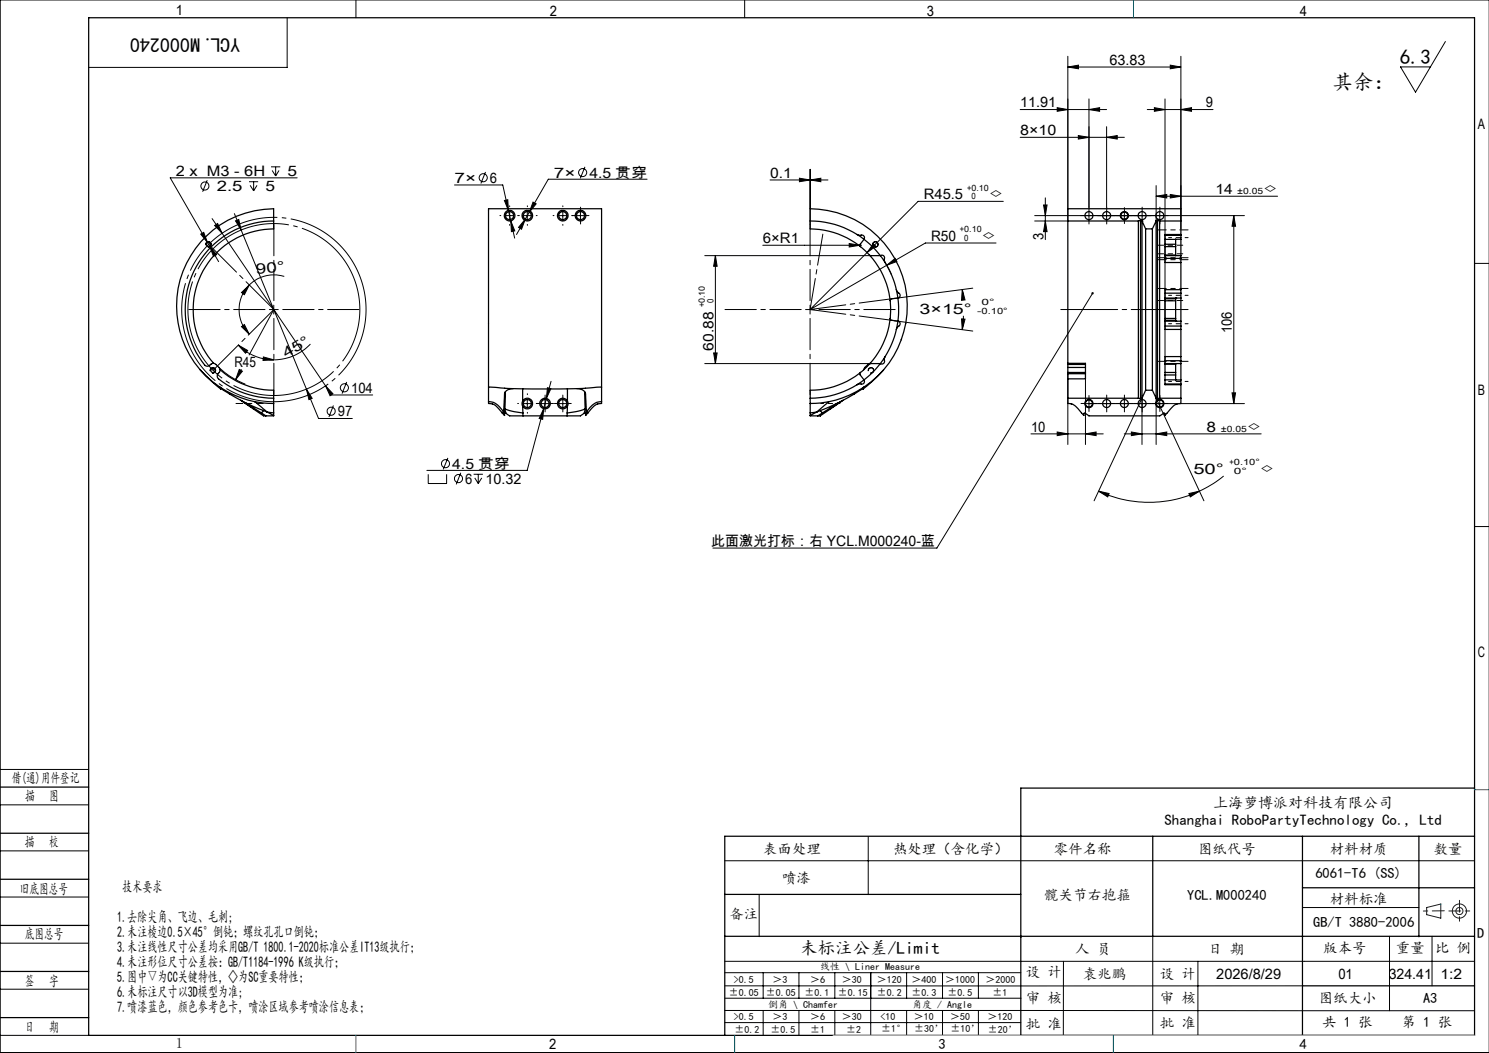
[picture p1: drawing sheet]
<svg xmlns="http://www.w3.org/2000/svg" width="420mm" height="297mm" viewBox="0 0 420 297" stroke-linecap="round" stroke-linejoin="round" font-family="sans-serif">
<g fill="none" stroke="#000" stroke-width=".28">
<path d="M100.4 0v5M210 0v5M420 0h-419.9v297h419.9M81 5v14h-56M301.2 18.9l3-.5v1zM301.2 15.9v46.4h-9.3M301.2 18.9h31.9M330.1 18.4l3 .5-3 .5zM333.1 15.9v48.7M407.7 11.7l-8.4 14.3-4.3-7.1h8.5M287.8 38.7h29.3M287.8 30.9h24.3"/>
<path d="M298.2 30.4l3 .5-3 .5zM304.2 38.2l3 .5-3 .5zM307.2 30.9l3-.5v1zM307.2 27.9v30.6M312.1 38.7l3-.5v1zM312.1 35.7v22.8M323.6 30.9h18.6M325.6 30.4l3 .5-3 .5zM328.6 27.9v74.8M333.1 30.9l3-.5v1zM58.5 50.8l-1.3 3.3M70.2 51.3h2.6"/>
<path d="M70.6 52.3l.9 1.5M71.5 51.3v2.5M72.5 52.3l-1 1.5M76.4 47.1h2.7M76.8 48.1l1 1.5M77.8 47.1v2.5M78.7 48.1l-.9 1.5M83.8 50.2h-35.8l10.5 18.2M128.2 52.2h13.6l1.6 7.2M136.9 48.5l-1.3 3.2M142.3 56.5l.9-.2 .2 3.1zM143.4 59.4l.7 2.9"/>
<path d="M143.8 59.6v2.5M148.7 59.6v2.5M149.3 59.9l-1.1 1.9M150.4 57l.8 .5-1.9 2.4zM158.8 59.6v2.5M163.7 59.6v2.5M165 47.1l-1.3 3.2M182.5 50.5h-27.8l-5.4 9.4M217.2 50.8h16.3M225.5 50.3l3 .5-3 .5zM228.5 47.8v15.5M228.5 50.8l3-.5v1z"/>
<path d="M228.5 47.8v11.1M283 56.8h-24l-30.5 30.5 21.6-12.5M294.4 57.8h.9l-.4 3zM294.9 55.8v11.8M307.2 59.6v2.5M312.1 59.6v2.5M317.1 59.6v2.5M322.2 59.6v2.5M326.1 55.3l3-.4v.9zM326.1 52.3v10M326.1 55.3h34.3M327.1 59.6v2.5"/>
<path d="M330.1 54.9l3 .4-3 .5zM56.6 66l.9-.5 1 2.9zM58 69.1a.75 .75 0 0 1 .7-.9 .75 .75 0 0 1 .8 .8 .75 .75 0 0 1-.9 .7M58.1 69.1a.75 .75 0 0 1 .7-.9 .75 .75 0 0 1 .8 .8 .75 .75 0 0 1-.9 .7M58.5 68.4l3.2 5.4M59.2 69.5l1.9 2.3-.9 .5zM59.8 61.7l2.9 4.1M60.5 63.6l.9-.6 1.3 2.8zM62.7 65.8l29.1 43M66.1 60.3l20.3 49.4M66.4 62.3l.9-.4 .7 3zM80.2 78a9.9 9.9 0 0 0-9.9 2.4"/>
<path d="M142.5 60.8h2.5M144.1 62.3l1.1 2.8-.9 .2zM144.1 62.3l1.1 4.9M147.5 60.8h2.5M148.2 61.8l-1.1 2.9-.8-.6zM148.2 61.8l-2.5 4.3M157.5 60.8h2.5M162.5 60.8h2.5M198.8 72.1h46.8M201.8 72.1l.5 3h-1zM201.8 72.1v30.4M215.2 69.2h27.8"/>
<path d="M239.5 68.7l3 .5-3 .5zM246.1 69.1a.76 .76 0 0 1 .7-.9 .76 .76 0 0 1 .8 .8 .76 .76 0 0 1-.9 .7M246.2 69.1a.76 .76 0 0 1 .7-.9 .76 .76 0 0 1 .8 .8 .76 .76 0 0 1-.9 .7M246.3 68.8l.8 .7-2.5 1.7zM249.7 74l1.8 3.5M250.1 74.8l2.4-1.9 .5 .9zM281 68.5h-20l-10.9 6.3M291.9 60.8h59.1M294.9 62.3l.4 3h-.9zM348 60.8l.5 3h-1zM348 60.8v53M415.9 74.3h4.1"/>
<path d="M67.2 97.3l2.6 1.5-.5 .8zM67.2 97.3a14.4 14.4 0 0 0 10 4.2M68.1 82.5l2.2-2.1-1.4 2.7zM68.1 92.1l.8-.6 1.4 2.8zM70.3 80.4a9.8 9.8 0 0 0 0 13.9M76 87.3h2.5M77.2 87.3l-6.9 12.8M77.2 86.1v2.5M87.6 97a14.2 14.2 0 0 1-10.4 4.5M201.3 99.6h1l-.5 2.9zM227.2 87.3h2.5M228.5 86.1v2.5"/>
<path d="M252.4 90.5l22 2.9M271.2 90h1l-.8 3zM271.4 81.7l.8 2.9-1 .1zM271.4 81.7l.3 2.3M271.7 89.1l-.3 3.9M274.4 81.3l-22 2.9M308.2 82.7l-43.9 71.9h-63.2M59.3 104.7a.75 .75 0 0 1 .6-1 .75 .75 0 0 1 .8 .8 .75 .75 0 0 1-.9 .7M59.4 104.7a.75 .75 0 0 1 .6-1 .75 .75 0 0 1 .8 .8 .75 .75 0 0 1-.9 .7M61.8 103.6l3.1 2.6 4.3 2.1M67.5 104.2l.9 .5-1.9 2.4zM68.1 104.2l-1.6 2.9"/>
<path d="M74.3 100.7l2.9 .8-3 .2zM86.4 109.7l1.7 2.7-1 .3zM86.4 109.7l3.5 8.3h9.5M91.8 108.8l2.1 2.3-.8 .5zM91.8 108.8l1.8 2.6h11.5M94.1 114.4l-1.3 3.2M97.8 107.7l-1.3 3.3M147.5 113.8h2.5M148.7 112.6v2.5M152.5 113.8h2.5M153.4 115.3l-.3 3-1-.3zM153.4 115.3l-4.7 17.4h-28.3"/>
<path d="M153.7 112.6v2.5M154.1 112.4l-.7 2.9M154.4 109.4l1 .2-1.3 2.8zM155.4 107.6l-1.3 4.8M157.5 113.8h2.5M158.8 112.6v2.5M198.8 102.5h46.8M244.9 104.7a.76 .76 0 0 1 .7-1 .76 .76 0 0 1 .8 .8 .76 .76 0 0 1-1 .7M245 104.7a.75 .75 0 0 1 .7-1 .75 .75 0 0 1 .8 .8 .75 .75 0 0 1-1 .7M301.2 105.1v20.3M305.9 113.8h45.1M306.2 105.1v20.3"/>
<path d="M307.2 112.6v2.5M312.1 112.6v2.5M317.1 112.6v2.5M327.1 112.6v2.5M347.5 110.8h1l-.5 3zM120.8 133.8v2.6h5.2v-2.6M126.3 129.1l-1.3 3.3M130 133.3l-1.3 3.3M133.6 133.8h2.6M133.9 134.8l1 1.6M134.9 133.8v2.6M135.9 134.8l-1 1.6"/>
<path d="M290.8 122.4h20.4M298.2 121.8l3 .6-3 .5zM306.2 122.4l3-.6v1.1zM309.9 138.5l2.9 .7-.3 1zM309.9 138.5a33.7 33.7 0 0 0 28.4 0M317.1 122.4h38.6M319.1 121.8l3 .6-3 .5zM322.1 125.4v-13.1l-13.5 28.9M326.1 122.4l3-.6v1.1zM326.1 125.4v-13.1l13.5 28.9M335.4 139.2l2.9-.7-2.6 1.7zM345.2 134.3a30.4 30.4 0 0 1-6.9 4.2"/>
<path d="M415.9 148.5h4.1M0 217h25M0 227h25M0 240h25M244.9 236v16.3M0 253h25M204.4 242.8h211.5M214.1 252.4v11.8M367.4 256h32.8M0 266h25M0 279h25M204.4 271.1h211.5"/>
<path d="M204.4 278.1h163M204.4 274.4h83.5M215.3 274.4v7.1M225.4 274.4v7.1M235.5 274.4v7.1M245.6 274.4v17.6M255.7 274.4v7.1M265.9 274.4v7.1M276 274.4v7.1M300 271.1l-.1 21M325.2 264.1v27.9M337.9 271.1v20.9"/>
<path d="M391.9 264.1v21M403.9 264.1v14M0 292h25M204.4 285l211.5 .1M204.4 288.4h83.5M204.5 281.5h83.5M215.3 285v7M225.4 285v7M235.5 285v7M255.7 285v7M265.9 285v7M276 285v7"/>
<path d="M287.9 292h128"/>
<circle cx="57.8" cy="52.5" r="1.14"/>
<circle cx="136.3" cy="50.1" r="1.14"/>
<circle cx="164.4" cy="48.7" r="1.14"/>
<circle cx="93.4" cy="116" r="1.13"/>
<circle cx="97.1" cy="109.4" r="1.15"/>
<circle cx="125.6" cy="130.8" r="1.14"/>
<circle cx="129.3" cy="135" r="1.14"/>
</g>
<path d="M100.4 80.2a24.3 24.3 0 0 0-40.6-9.8 24.3 24.3 0 0 0 11.1 40.3 24.3 24.3 0 0 0 29.9-29.1l-.4-1.4" fill="none" stroke="#000" stroke-width=".28" stroke-dasharray="30.5 1.3 1.3 1.3" stroke-dashoffset="7.6" stroke-linecap="butt"/>
<path d="M102.1 79.7a26 26 0 0 0-43.5-10.5 26 26 0 0 0 11.9 43.2 26 26 0 0 0 32-31.3l-.4-1.4" fill="none" stroke="#000" stroke-width=".28" stroke-dasharray="30.5 1.3 1.3 1.3" stroke-dashoffset="2.1" stroke-linecap="butt"/>
<g fill="none" stroke="#191924" stroke-width=".28">
<path d="M402.4 256l4-1v4l-4-1z"/>
<circle cx="411.7" cy="257" r="1"/>
<circle cx="411.7" cy="257" r="2"/>
</g>
<path d="M236.9 113.8h-5.4" fill="none" stroke="#000" stroke-width=".28" stroke-dasharray="30.5 1.3 1.3 1.3" stroke-dashoffset="29.7"/>
<path d="M326.6 71.6h7M326.6 69.2h7M326.6 84.8h7" fill="none" stroke="#000" stroke-width=".28" stroke-dasharray="30.5 1.3 1.3 1.3" stroke-dashoffset="28.9"/>
<path d="M335.1 87.3h-35.9" fill="none" stroke="#000" stroke-width=".28" stroke-dasharray="30.5 1.3 1.3 1.3" stroke-dashoffset="14.4"/>
<path d="M326.6 72.7h8.5M326.6 73.2h8.5M335.1 64.8h-8.5M335.1 81.4h-8.5M326.6 101.9h8.5" fill="none" stroke="#000" stroke-width=".28" stroke-dasharray="30.5 1.3 1.3 1.3" stroke-dashoffset="28.1"/>
<path d="M329.6 67h5.5M329.6 91.3h5.5M329.6 83.3h5.5M329.6 107.6h5.5" fill="none" stroke="#000" stroke-width=".28" stroke-dasharray="30.5 1.3 1.3 1.3" stroke-dashoffset="29.6"/>
<path d="M66.6 113.8h7.7" fill="none" stroke="#000" stroke-width=".28" stroke-dasharray="30.5 1.3 1.3 1.3" stroke-dashoffset="28.5"/>
<path d="M58.9 68.9l18.4 18.4" fill="none" stroke="#000" stroke-width=".28" stroke-dasharray="30.5 1.3 1.3 1.3" stroke-dashoffset="19.4"/>
<path d="M77.3 87.3l-17.2 17.2M228.5 87.3l23.9-3.1M228.5 87.3l23.9 3.2" fill="none" stroke="#000" stroke-width=".28" stroke-dasharray="30.5 1.3 1.3 1.3" stroke-dashoffset="20.3"/>
<path d="M74.8 87.3h-21.5M77.3 84.8v-21.5M77.3 89.8v21.5M79.8 87.3h21.5M226 87.3h-21.5M228.5 87.3l3.6-21.3M228.5 84.8v-21.5M228.5 89.8v21.5M231 87.3h21.5" fill="none" stroke="#000" stroke-width=".28" stroke-dasharray="30.5 1.3 1.3 1.3" stroke-dashoffset="21.6"/>
<g fill="none" stroke="#000" stroke-width=".35">
<path d="M25 5h390.9v287h-390.9zM77.2 62.3a24.9 24.9 0 0 0-22.6 14.4 24.9 24.9 0 0 0 3.4 26.5 1.55 1.55 0 0 0 1.8-.7 2.46 2.46 0 0 1 2.1 1.3 1.27 1.27 0 0 1-.5 1.8l-.1 .8a16.8 16.8 0 0 0 7.6 4.5l4.1 1.1 4.2 .3M228.5 62.3a24.5 24.5 0 0 1 13.3 3.8M241.8 66.1l.8 .3a.81 .81 0 0 1 1 .1 .81 .81 0 0 1 .1 1M241.8 66.1l1.9 1.4M242.7 69.6a22.9 22.9 0 0 0-14.2-5v-5.7a27.5 27.5 0 0 1 26.2 19.5 27.5 27.5 0 0 1-11 30.8M242.7 69.6l2.6 2.3M243.7 67.5a23.9 23.9 0 0 1 4.6 4.6M243.7 67.5l-1.2 1.5 .2 .6M245.3 71.9l.2 .2h2.8M245.3 71.9a22.9 22.9 0 0 1 5.8 12.9M248.3 72.1a.86 .86 0 0 1 1.1 .2 .86 .86 0 0 1 0 1l.3 .7"/>
<path d="M248.3 72.1l1.4 1.9M249.7 74a25.4 25.4 0 0 1 3.1 7.7M301.2 62.3v40.2M301.2 62.3v-3.4h31.9v3.4M301.2 62.3h19.9M321.1 62.3v50M321.1 62.3l.6-.2 .4 .2M321.7 62.2v50.3M322.1 62.2l-.1 .1M322.1 62.4h.1M322.1 62.3v50M322.1 62.3l1 2.3"/>
<path d="M323.1 64.6v45.5M323.1 64.6h1.9M325 64.6v45.5M326.1 62.4h.1M326.1 62.3l.1-.2 .9 .2M326.1 62.3v50M326.1 62.3l-1.1 2.3M326.2 62.2v.1M326.5 62.2v50.3M327.1 62.3v50M327.1 62.3h6M328.6 72.1v1.9h4.5"/>
<path d="M328.6 68.9v.7M328.6 69.6v2.3M328.6 71.9v.2M328.6 72.1h4.5M328.6 66.4h4.5M328.6 67.5v1.4M328.6 68.9h3M328.6 69.6h3M328.6 71.9h3M328.6 72.9h4.5M331.6 68.9v.7M331.6 69.6v2.3"/>
<path d="M331.6 67.5h.1M331.6 71.9v.2M331.6 67.5v1.4M333.1 62.3v3.8M333.1 66.1h-4.5v1.4M333.1 74v7.7M333.1 66.1v.3M333.1 66.4v1.1M333.1 67.5v4.6M333.1 72.1v.8M333.1 72.9v1.1M333.1 67.5h-4.5"/>
<path d="M251.1 89.8l.3 .5 1.9 .3M251.1 84.8v5M251.1 89.8a22.9 22.9 0 0 1-5.8 12.9M252.8 92.9a24.4 24.4 0 0 1-3.1 7.7M252.8 81.7l.4 .7a.89 .89 0 0 1 .7 .8 .89 .89 0 0 1-.6 .9M252.8 81.7l.5 2.4M253.3 90.6a.85 .85 0 0 1 .6 .8 .85 .85 0 0 1-.7 .8l-.4 .7M253.3 84.1a25.3 25.3 0 0 1 0 6.5M253.3 84.1l-1.9 .2-.3 .5M253.3 90.6h.1M253.3 84.1h.1M253.3 90.6l-.5 2.3"/>
<path d="M254.3 95.6l-.1 .2M328.6 90.6v2.3h4.5M328.6 84.3v.5M328.6 89.8v.5M328.6 84.8v5M328.6 84.1v.2M328.6 90.3v.3M328.6 84.3h3M328.6 84.8h3M328.6 89.8h3M328.6 90.3h3M328.6 84.1h4.5"/>
<path d="M328.6 90.6h4.5M328.6 92h4.5M328.6 82.7h4.5M331.6 84.3v.5M331.6 89.8v.5M331.6 84.8v5M331.6 90.6h.1M331.6 84.1h.1M331.6 84.1v.2M331.6 90.3v.3M333.1 81.7h-4.5v2.4M333.1 92.9v7.7"/>
<path d="M333.1 92v.9M333.1 81.7v1M333.1 90.6v1.4M333.1 82.7v1.4M333.1 84.1v6.5M56.4 104.2l3.4 3.4 2.4 2.1 .1-.2M60.3 102.5a22.8 22.8 0 0 1-3.8-24.5 22.8 22.8 0 0 1 20.7-13.4v-5.7a27.5 27.5 0 0 0-26.3 19.5 27.5 27.5 0 0 0 11.1 30.8M62 109.2l.3 .3M62 109.2a27.9 27.9 0 0 0 9.9 4.1M62.1 104.3a22.7 22.7 0 0 0 15.1 5.8v3.7M62.3 109.6l7.1 4.1 5.9 2.5M62.3 109.5h.1"/>
<path d="M67.9 112.9l6.4 4.4h.7M68.2 113.1l3.5 2.2-.9-.7M69.5 113.7l1.3 .9M70.8 114.6l3 1.9M71.9 113.3l5.3 .5M71.9 113.3l3.4 2.9M73.8 116.5l1.2 .8M74.4 115.8l-.6 .7M75.3 116.2l1.9 .2M75.3 116.2l1.9 1M77.2 113.8v2.6M77.2 116.4v.9h-2.2"/>
<path d="M137.8 113.3v.4a4.3 4.3 0 0 1 3 1.7l.8 1M137.8 109.2v-50.3h31.9v50.3M137.8 109.2l9.6 .5M137.8 113.3a5.2 5.2 0 0 1 4.2 2.9M137.8 109.2v4.1M141.6 116.4l.7 .8M142 116.2l-.4 .2M142 116.2l.3 1M142.1 115.8l.2 .9M142.3 116.7v.5M142.4 115.4l2.1 .6 3 .5M142.4 115.4v.1"/>
<path d="M142.4 115.5l-.3 .1M142.4 115.5l.3 1.1M142.6 110.5l-.2 4.9M142.7 116.6l1.1 .7h3.7M142.7 116.6l-.2-.1-.2 .2M144.8 109.6a2.15 2.15 0 0 0-2.5 2.6l-.3 4M147.4 109.7h12.7M147.4 114.6l.1 1.9M147.4 113.1a1.5 1.5 0 0 1 2.3-.4 1.5 1.5 0 0 1 0 2.3 1.5 1.5 0 0 1-2.3-.4M147.4 113.1l-.2 .7 .2 .8M147.4 109.7v3.4M147.5 116.5v.8"/>
<path d="M147.5 117.3h12.4M160 116.5l-.1 .8M160.1 113.1a1.5 1.5 0 0 0-2.3-.4 1.5 1.5 0 0 0 0 2.3 1.5 1.5 0 0 0 2.3-.4M160.1 114.6l-.1 1.9M160.1 113.1l.1 .8-.1 .7M160.1 109.7v3.4M162.7 109.6a2.2 2.2 0 0 1 2.5 2.6l.3 4M164.8 116.6l-1.1 .7h-3.8M164.8 116.6l.2-.1 .2 .2M164.9 110.5l.2 4.9M165.1 115.4l-2.1 .6-3 .5M165.1 115.5l.3 .1"/>
<path d="M165.1 115.4v.1M165.1 115.5l-.3 1.1M165.2 116.7v.5M165.4 115.8l-.2 .9M165.5 116.2l.3 .2M165.5 116.2l-.3 1M165.8 116.4l-.6 .8M169.7 113.3v.4a5.1 5.1 0 0 0-3.9 2.7M169.7 109.2l-9.6 .5M169.7 113.3a5.2 5.2 0 0 0-4.2 2.9M169.7 109.2v4.1M228.5 113.8v2.6"/>
<path d="M228.5 116.4v.9h2.2M230.4 116.2l-1.9 .2M230.4 116.2l-1.9 1M231.4 115.8l.6 .7M232 116.5l-1.3 .8M233.8 113.3l-5.3 .5M233.8 113.3l-3.4 2.9M234.9 114.6l-2.9 1.9M236.3 113.7l-1.4 .9M237.5 113.1l-3.5 2.2 .9-.7M237.8 112.9l-6.4 4.4h-.7M241.8 108.5a25.3 25.3 0 0 1-13.3 3.8"/>
<path d="M242.7 105.1l-.1 .6 1.1 1.5M242.7 105.1a22.9 22.9 0 0 1-14.2 5v3.7M243.4 109.6l-7 4.1-6 2.5M243.4 109.5h.1M243.7 107.2a.86 .86 0 0 1-.2 1 .86 .86 0 0 1-1 .1l-.7 .2M243.7 109.2a27.8 27.8 0 0 1-9.9 4.1M243.7 109.2l-.3 .3M243.7 107.2l-1.9 1.3M245.3 102.7l-2.6 2.4M245.4 102.5l-.4 .2-1.1 .9-.3 .7M248.3 102.5l-2.7 3.1-1.9 1.6M248.3 102.5l-3 .2"/>
<path d="M249.2 104.3l-3.2 3.3-2.5 2.1-.1-.2M249.7 100.6l-.3 .7a.88 .88 0 0 1-.1 1 .88 .88 0 0 1-1 .2M249.7 100.6l-1.4 1.9M301.2 112.3v1.5a3.5 3.5 0 0 1 3.4 2l1.1 1.4v-.5l.3-.2 1.2 .8h19.9l1.2-.8 .3 .2v.5l2.7-3 .9-.3 .9-.1v-1.5M301.2 106.9v5.4M301.2 103.6v1.5M301.2 102.8v.8M301.2 105.4v1.5M301.2 102.5h5v.3M301.2 102.5v.3M301.2 112.3h19.9M301.2 105.1v.3"/>
<path d="M301.2 105.1h5M301.2 103.6h5M301.2 105.4h5M301.2 102.8h5M302.1 113.9h.2M306.2 103.6v1.5M306.2 102.8v.8M306.2 105.4v1.5h-5M306.2 105.1v.3M321.1 112.3l.6 .2M322.1 112.3l-.4 .2M323.1 110.1l-1 2.2"/>
<path d="M323.1 110.1h1.9M325 110.1l1.1 2.2M326.1 112.3l.4 .2M327.1 112.3l-.6 .2M327.1 112.3h6M328.6 105.8v2.7h4.5M328.6 105.1v.7M328.6 102.7v2.4M328.6 102.5v.2M328.6 102.5h4.5M328.6 108.3h4.5M328.6 105.1h3"/>
<path d="M328.6 105.8h3M328.6 107.1h3M328.6 102.7h3M328.6 101.7h4.5M331.6 105.1v.7M331.6 102.7v2.4M331.6 107.1l1.5 .1M331.6 102.5v.2M331.6 105.8v1.3M332.1 113.9h-.1M333.1 100.6h-4.5v1.9M333.1 108.5v3.8"/>
<path d="M333.1 108.3v.2M333.1 107.2v1.1M333.1 102.5v4.7M333.1 101.7v.8M333.1 100.6v1.1M0 222h25M0 235h25M325.2 235.9v28.2M367.4 235.9v56.1M400.2 235.9v28.3M415.9 235.9h-211.5v56.1M415.9 222.3h-128v69.7"/>
<path d="M0 248h25M204.4 252.3h83.5M367.4 250.4h48.5M0 261h25M0 274h25M204.4 264.1h211.5M367.4 278.1h48.5M0 287h25"/>
<circle cx="58.8" cy="68.9" r=".63"/>
<circle cx="143.7" cy="60.8" r="1.14"/>
<circle cx="143.7" cy="60.8" r="1.49"/>
<circle cx="148.7" cy="60.8" r="1.13"/>
<circle cx="148.7" cy="60.8" r="1.5"/>
<circle cx="158.7" cy="60.8" r="1.49"/>
<circle cx="158.8" cy="60.8" r="1.13"/>
<circle cx="163.7" cy="60.8" r="1.14"/>
<circle cx="163.7" cy="60.8" r="1.49"/>
<circle cx="307.2" cy="60.8" r="1.13"/>
<circle cx="312.1" cy="60.8" r="1.13"/>
<circle cx="317.1" cy="60.8" r="1.15"/>
<circle cx="317.2" cy="60.8" r="1"/>
<circle cx="322.2" cy="60.8" r="1.13"/>
<circle cx="327.2" cy="60.8" r="1.14"/>
<circle cx="60.1" cy="104.5" r=".62"/>
<circle cx="148.7" cy="113.8" r="1.12"/>
<circle cx="153.7" cy="113.8" r="1.49"/>
<circle cx="153.7" cy="113.8" r="1.12"/>
<circle cx="158.8" cy="113.8" r="1.12"/>
<circle cx="307.1" cy="113.8" r="1"/>
<circle cx="307.1" cy="113.8" r="1.16"/>
<circle cx="312.1" cy="113.8" r="1.12"/>
<circle cx="317.1" cy="113.8" r="1.12"/>
<circle cx="322.2" cy="113.8" r="1.12"/>
<circle cx="327.1" cy="113.8" r="1"/>
<circle cx="327.1" cy="113.8" r="1.16"/>
</g>
<path d="M407.4 256.9l-5.9 .1M408.7 256.9h6M411.7 253.9v6" fill="none" stroke="#191924" stroke-width=".28" stroke-dasharray="6.3 1.3 1.3 1.3" stroke-dashoffset="3"/>
<path d="M235 292h180.9" fill="none" stroke="#c0c0c0" stroke-width=".28"/>
<path d="M319.7 0v5M415.9 222.7h4.1M100.4 292v5M207.2 292v5M314 292v5" fill="none" stroke="#00f" stroke-width=".28"/>
<path d="M406.4 255h.1" fill="none" stroke="#0ff" stroke-width=".28"/>
<g fill="none" stroke="#000" stroke-width=".28" stroke-dasharray="30.5 1.3 1.3 1.3">
<path d="M143.8 58.3v-.2M148.8 58.3v-.2M158.8 58.3v-.2M163.8 59.6v-1.2M307.2 59.6v-1.2M312.2 59.6v-1.2M317.2 59.6v-1M322.2 59.6v-1.2M327.2 59.6v-1.2M141.3 60.8h-.3M143.8 63.3v.3M146.3 60.8h.2"/>
<path d="M146.3 60.8h-.3M148.8 63.3v.3M151.3 60.8h.2M156.3 60.8h-.3M158.8 63.3v.3M161.3 60.8h.2M162.5 60.8h-1.1M163.8 62.1v1.1M165 60.8h1.1M305.9 60.8h-1.1M307.2 62.1v1.1M308.4 60.8h1.1"/>
<path d="M310.9 60.8h-1.1M312.2 62.1v1.1M313.4 60.8h1.1M315.9 60.8h-1M317.2 62.1v1M318.4 60.8h1M320.9 60.8h-1.1M322.2 62.1v1.1M323.4 60.8h1.1M325.9 60.8h-1.1M327.2 62.1v1.1M328.4 60.8h1.1"/>
<path d="M146.3 113.8h-.3M148.8 111.3v-.2M148.8 116.3v.3M151.3 113.8h.2M152.5 113.8h-1.1M153.8 112.6v-1.2M153.8 115.1v1.1M155 113.8h1.1M157.5 113.8h-1.1M158.8 112.6v-1.2M158.8 115.1v1.1M160 113.8h1.1"/>
<path d="M305.9 113.8h-1M307.2 112.6v-1M307.2 115.1v1M308.4 113.8h1M310.9 113.8h-1.1M312.2 112.6v-1.2M312.2 115.1v1.1M313.4 113.8h1.1M315.9 113.8h-1.1M317.2 112.6v-1.2M317.2 115.1v1.1M318.4 113.8h1.1"/>
<path d="M320.9 113.8h-1.1M322.2 112.6v-1.2M322.2 115.1v1.1M323.4 113.8h1.1M325.9 113.8h-1M327.2 112.6v-1M327.2 115.1v1M328.4 113.8h1"/>
</g>
<g fill="#000">
<path d="M308 82.5l.4-.1-.2 .3 .2-.3a.32 .32 0 0 1 .1 .5 .32 .32 0 0 1-.5 .1 .32 .32 0 0 1 0-.5z"/>
<path d="M301.2 18.9l3-.5v1zM330.1 18.4l3 .5-3 .5z"/>
<path d="M225.5 50.3l3 .5-3 .5zM228.5 50.8l3-.5v1zM246.3 68.8l-1.7 2.4 2.5-1.7zM250.1 74.8l2.9-1-.5-.9zM239.5 68.7v1l3-.5zM325.6 30.4l3 .5-3 .5zM333.1 30.9l3-.5v1zM304.2 38.2l3 .5-3 .5zM312.1 38.7l3-.5v1zM309.9 138.5l2.9 .7-.3 1zM335.4 139.2l2.9-.7-2.6 1.7zM148.2 61.8l-1.9 2.3 .8 .6zM150.4 57l-1.1 2.9 1.9-2.4zM144.1 62.3l.2 3 .9-.2zM142.3 56.5l1.1 2.9-.2-3.1zM154.4 109.4l-.3 3 1.3-2.8zM153.4 115.3l-1.3 2.7 1 .3zM59.2 69.5l1 2.8 .9-.5zM56.6 66l1.9 2.4-1-2.9zM67.5 104.2l-1 2.9 1.9-2.4z"/>
<path d="M326.1 55.3l3-.4v.9zM330.1 54.9l3 .4-3 .5z"/>
<path d="M201.8 72.1l.5 3h-1zM201.3 99.6h1l-.5 2.9zM294.4 57.8h.9l-.4 3zM294.9 62.3l.4 3h-.9zM348 60.8l.5 3h-1zM347.5 110.8h1l-.5 3z"/>
<path d="M67.2 97.3l2.6 1.5-.5 .8zM74.3 100.7l2.9 .8-3 .2z"/>
<path d="M68.1 82.5l2.2-2.1-1.4 2.7zM68.1 92.1l.8-.6 1.4 2.8z"/>
<path d="M271.2 90h1l-.8 3zM271.4 81.7l.8 2.9-1 .1zM66.4 62.3l1.6 2.6-.7-3zM86.4 109.7l.7 3 1-.3zM60.5 63.6l2.2 2.2-1.3-2.8zM91.8 108.8l1.3 2.8 .8-.5z"/>
<path d="M306.2 122.4l3-.6v1.1zM298.2 121.8l3 .6-3 .5zM307.2 30.9l3-.5v1zM298.2 30.4l3 .5-3 .5z"/>
<path d="M319.1 121.8l3 .6-3 .5zM326.1 122.4l3-.6v1.1z"/>
</g>
<g font-size="5.8">
<text x="394.8" y="18">6.3</text>
<text x="375.9" y="25.2">其余：</text>
</g>
<text font-size="5.6" x="67.7" y="10.6" transform="rotate(-180 67.7 10.6)">YCL.M000240</text>
<text font-size="4.9" x="225.7" y="269">未标注公差/Limit</text>
<g font-size="4.2">
<text x="342.2" y="227.9">上海萝博派对科技有限公司</text>
<text x="328.5" y="232.8">Shanghai RoboPartyTechnology Co., Ltd</text>
<text x="34.5" y="251.5">技术要求</text>
<text x="33.1" y="260">1.去除尖角、飞边、毛刺;</text>
<text x="33.1" y="264.2">2.未注棱边0.5×45°倒钝；螺纹孔孔口倒钝；</text>
<text x="33.1" y="268.5">3.未注线性尺寸公差均采用GB/T 1800.1-2020标准公差IT13级执行；</text>
<text x="33.1" y="272.7">4.未注形位尺寸公差按：GB/T1184-1996 K级执行；</text>
<text x="33.1" y="276.9">5.图中▽为CC关键特性，◇为SC重要特性；</text>
<text x="33.1" y="281.2">6.未标注尺寸以3D模型为准;</text>
<text x="33.1" y="285.4">7.喷漆蓝色，颜色参考色卡，喷涂区域参考喷涂信息表；</text>
</g>
<g font-size="4.1">
<text x="49.6" y="4.3">1</text>
<text x="155.1" y="4.6">2</text>
<text x="261.4" y="4.6">3</text>
<text x="366.6" y="4.6">4</text>
<text x="312.9" y="18.3">63.83</text>
<text x="287.8" y="30.3">11.91</text>
<text x="340.1" y="30.3">9</text>
<text x="287.8" y="38.1">8×10</text>
<text x="416.9" y="36.3">A</text>
<text x="49.6" y="49.7">2 x M3 - 6H</text>
<text x="61.2" y="53.9">2.5</text>
<text x="74.9" y="53.9">5</text>
<text x="81.1" y="49.7">5</text>
<text x="128.2" y="51.6">7×</text>
<text x="138.2" y="51.6">6</text>
<text x="156.3" y="50.1">7×</text>
<text x="166.2" y="50.1">4.5 贯穿</text>
<text x="217.2" y="50.2">0.1</text>
<text x="260.6" y="56.2">R45.5</text>
<text x="278.9" y="56.2">◇</text>
<text x="342.9" y="54.8">14</text>
<text x="356.3" y="54.8">◇</text>
<text x="215.2" y="68.6">6×R1</text>
<text x="262.6" y="67.9">R50</text>
<text x="276.9" y="67.9">◇</text>
<text x="294.3" y="67.6" transform="rotate(-90 294.3 67.6)">3</text>
<text x="72.3" y="77.3" transform="rotate(-5 72.3 77.3)">9 0 °</text>
<text x="259.4" y="88.5">3×15°</text>
<text x="347.5" y="94" transform="rotate(-90 347.5 94)">106</text>
<text x="80.7" y="101.1" transform="rotate(-31 80.7 101.1)">4 5 °</text>
<text x="201.2" y="98.9" transform="rotate(-90 201.2 98.9)">60.88</text>
<text x="66.1" y="103.6">R45</text>
<text x="99" y="110.8">104</text>
<text x="416.9" y="111.3">B</text>
<text x="95.3" y="117.4">97</text>
<text x="290.8" y="121.8">10</text>
<text x="340.3" y="121.8">8</text>
<text x="351.7" y="121.8">◇</text>
<text x="127.6" y="132.2">4.5 贯穿</text>
<text x="131.2" y="136.4">6</text>
<text x="136.9" y="136.4">10.32</text>
<text x="336.6" y="133.7">50°</text>
<text x="355.4" y="133.7">◇</text>
<text x="200.6" y="154">此面激光打标：右 YCL.M000240-蓝</text>
<text x="416.9" y="185.3">C</text>
<text x="3.3" y="220.9">借(通)用件登记</text>
<text x="7.1" y="226">描</text>
<text x="13.9" y="226">图</text>
<text x="7" y="238.9">描</text>
<text x="13.8" y="238.9">校</text>
<text x="215.3" y="240.8">表面处理</text>
<text x="251.9" y="240.8">热处理（含化学）</text>
<text x="297.3" y="240.8">零件名称</text>
<text x="337.9" y="240.8">图纸代号</text>
<text x="375.1" y="240.8">材料材质</text>
<text x="404.4" y="240.8">数量</text>
<text x="220.6" y="249">喷漆</text>
<text x="371" y="247.7">6061-T6 (SS)</text>
<text x="5.6" y="252">旧底图总号</text>
<text x="294.5" y="253.7">髋关节右抱箍</text>
<text x="334.9" y="253.7">YCL.M000240</text>
<text x="375.1" y="254.9">材料标准</text>
<text x="205.7" y="259.3">备注</text>
<text x="370.4" y="261.3">GB/T 3880-2006</text>
<text x="7" y="265">底图总号</text>
<text x="303.3" y="269">人 员</text>
<text x="340.8" y="269">日 期</text>
<text x="373.2" y="268.7">版本号</text>
<text x="393.7" y="268.7">重量</text>
<text x="404.8" y="268.7">比 例</text>
<text x="416.7" y="264.6">D</text>
<text x="289.3" y="275.5">设 计</text>
<text x="7" y="278">签</text>
<text x="13.8" y="278">字</text>
<text x="305.4" y="276">袁兆鹏</text>
<text x="327.2" y="276">设 计</text>
<text x="343.1" y="276">2026/8/29</text>
<text x="377.5" y="276">01</text>
<text x="391.7" y="276">324.41</text>
<text x="406.3" y="276">1:2</text>
<text x="289.3" y="283">审 核</text>
<text x="327.2" y="282.9">审 核</text>
<text x="372" y="283">图纸大小</text>
<text x="401.4" y="283">A3</text>
<text x="7" y="291">日</text>
<text x="13.8" y="291">期</text>
<text x="289.3" y="290.1">批 准</text>
<text x="327.2" y="290">批 准</text>
<text x="373" y="289.8">共 1 张</text>
<text x="395.4" y="289.8">第 1 张</text>
<text x="49.6" y="295.6">1</text>
<text x="154.9" y="296">2</text>
<text x="264.7" y="296">3</text>
<text x="366.6" y="296">4</text>
</g>
<g font-size="2.8">
<text x="231.3" y="273.6">线性 \ Liner Measure</text>
<text x="205.6" y="280.8">±0.05</text>
<text x="207" y="277.2">&gt;0.5</text>
<text x="216" y="280.8">±0.05</text>
<text x="217.9" y="277.2">＞3</text>
<text x="227" y="280.8">±0.1</text>
<text x="228.5" y="277.2">＞6</text>
<text x="236.3" y="280.8">±0.15</text>
<text x="237.5" y="277.2">＞30</text>
<text x="247.4" y="277.2">＞120</text>
<text x="247.4" y="280.8">±0.2</text>
<text x="257.1" y="277.2">＞400</text>
<text x="257.1" y="280.8">±0.3</text>
<text x="266.6" y="277.2">＞1000</text>
<text x="267.3" y="280.8">±0.5</text>
<text x="278" y="277.2">＞2000</text>
<text x="279.9" y="280.8">±1</text>
<text x="207" y="287.8">&gt;0.5</text>
<text x="216.6" y="284.3">倒角 \ Chamfer</text>
<text x="217.9" y="287.8">＞3</text>
<text x="228.5" y="287.8">＞6</text>
<text x="237.5" y="287.8">＞30</text>
<text x="248.4" y="287.8">&lt;10</text>
<text x="257.3" y="284.3">角度 / Angle</text>
<text x="257.8" y="287.8">＞10</text>
<text x="268" y="287.8">＞50</text>
<text x="278.5" y="287.8">＞120</text>
<text x="207.1" y="291.3">±0.2</text>
<text x="217.3" y="291.3">±0.5</text>
<text x="228.5" y="291.3">±1</text>
<text x="238.7" y="291.3">±2</text>
<text x="248.6" y="291.1">±1°</text>
<text x="257.8" y="291.1">±30’</text>
<text x="268.1" y="291.1">±10’</text>
<text x="278.6" y="291.2">±20’</text>
</g>
<g font-size="2.4">
<text x="272.8" y="53.8">+0.10</text>
<text x="274" y="56.2">0</text>
<text x="349" y="54.8">±0.05</text>
<text x="270.8" y="65.5">+0.10</text>
<text x="272" y="67.9">0</text>
<text x="198.8" y="86.7" transform="rotate(-90 198.8 86.7)">+0.10</text>
<text x="201.2" y="85.5" transform="rotate(-90 201.2 85.5)">0</text>
<text x="275.7" y="88.5">-0.10°</text>
<text x="276.9" y="86">0°</text>
<text x="344.4" y="121.8">±0.05</text>
<text x="346.8" y="131.2">+0.10°</text>
<text x="348" y="133.7">0°</text>
</g>
</svg>
